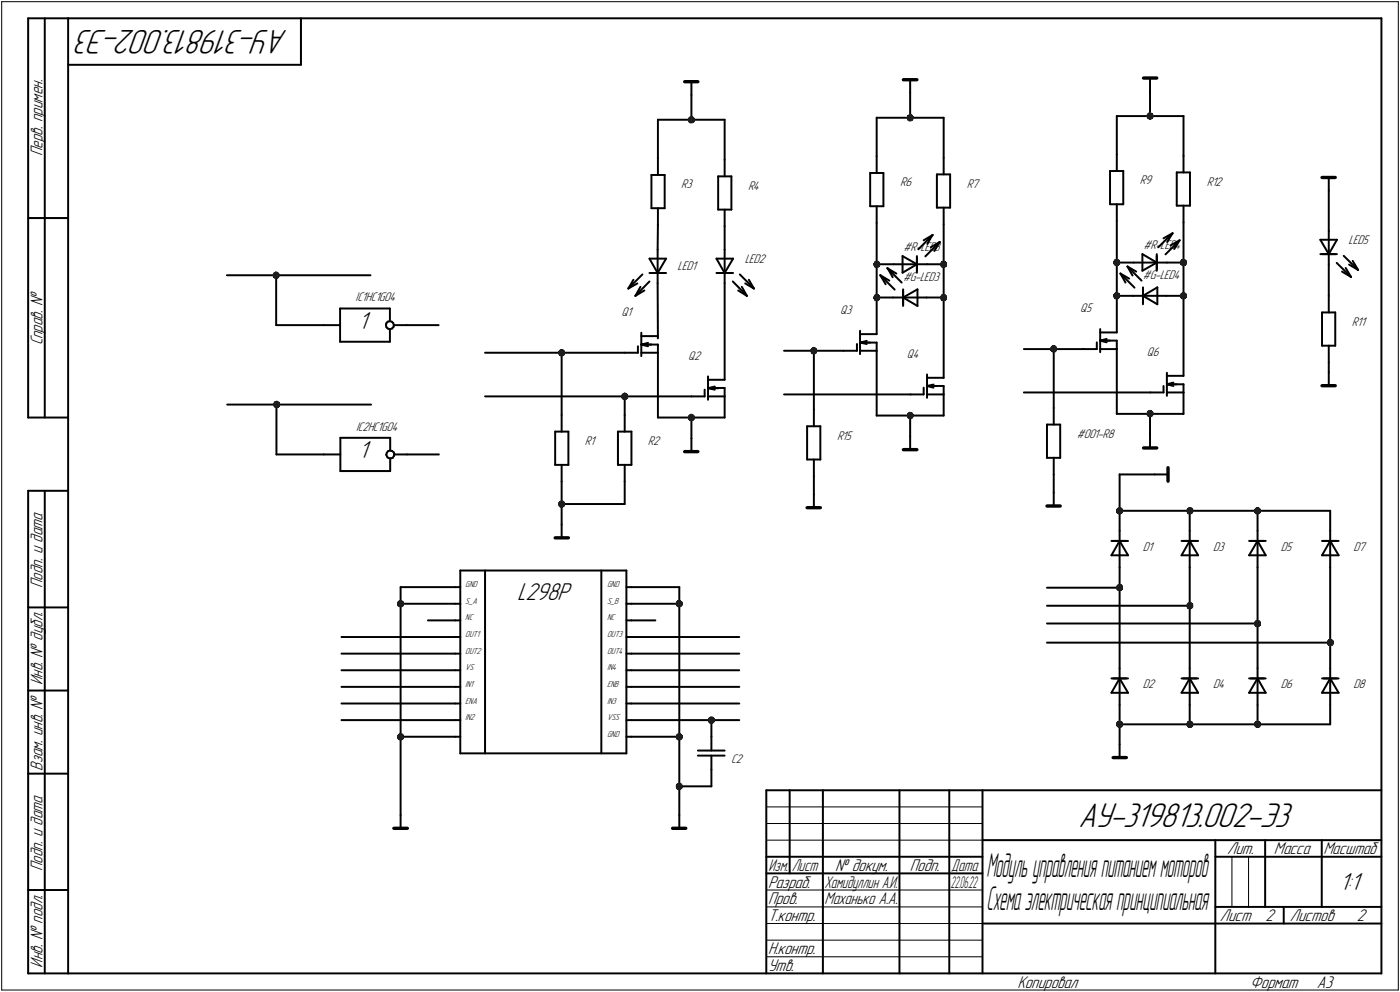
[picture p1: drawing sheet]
<svg xmlns="http://www.w3.org/2000/svg" width="421mm" height="298mm" viewBox="0 0 421 298" stroke-linecap="round" stroke-linejoin="round" font-family="sans-serif">
<g fill="none" stroke="#000" stroke-width=".59">
<path d="M8.5 5.5v120zM8.5 5.5h12zM13.5 5.5v120zM20.5 5.5v287zM20.5 5.5h395zM20.5 19.5h70zM90.5 5.5v14zM415.5 5.5v287zM197.9 36v11.6zM197.9 36h10zM207.9 24.6v3.9zM207.9 36h10z"/>
<path d="M207.9 28.5v7.5zM217.9 36v12zM263.7 35.4v11.6zM263.7 35.4h10zM273.7 24v3.9zM273.7 35.4h10.1zM273.7 27.9v7.5zM283.8 35.4v12zM335.9 34.9v11.5zM335.9 34.9h10zM345.9 34.9h10zM345.9 27.4v7.5z"/>
<path d="M345.9 23.5v3.9zM355.9 34.9v11.9zM195.9 52.6h4zM195.9 52.6v10zM197.9 47.6v5zM199.9 52.6v10zM216 53h4zM216 53v10zM217.9 48v5zM220 53v10zM261.7 52h4zM261.7 52v10z"/>
<path d="M263.7 47v5zM265.7 52v10zM281.8 52.4h3.9zM281.8 52.4v10zM283.8 47.4v5zM285.7 52.4v10zM333.8 51.4h4zM333.8 51.4v10zM335.9 46.4v5zM337.8 51.4v10zM353.9 51.8h4zM353.9 51.8v10z"/>
<path d="M355.9 46.8v5zM357.9 51.8v10zM399.6 57.3v12.1zM399.6 53.3v4zM8.5 65.5h12zM195.3 77.7l2.5 4.3zM195.3 77.7h5zM195.9 62.6h4zM197.8 75v10.1zM197.9 62.6v5zM197.9 67.6l-.1 7.4zM200.3 77.7l-2.5 4.3z"/>
<path d="M215.5 77.7l2.4 4.3zM215.5 77.7h5zM216 63h4zM217.9 63v5zM217.9 75v10.1zM217.9 68v7zM220.5 77.7l-2.6 4.3zM261.7 62h4zM263.7 62v5zM263.7 67v12.4zM263.7 79.4h5zM263.7 79.4v10z"/>
<path d="M268.7 79.4h10.1zM271.4 77l4.4 2.4zM271.4 77v5zM275.8 77.5v3.9zM275.8 77v5zM277.8 72.2l2.7-1.6zM278.3 77l4.3-4.3zM278.8 79.4h5zM279.9 74.3l2.7-1.6zM280.4 70.6l-1.5 2.7zM280.5 70.6l-4.3 4.3zM281.8 62.4h3.9z"/>
<path d="M282.6 72.7l-1.6 2.7zM283.8 62.4v5zM283.8 67.4v12zM283.8 79.4v10zM333.8 61.4h4zM335.9 61.4v5zM335.9 66.4v12.5zM335.9 78.9h5.1zM335.9 78.9v10zM341 78.9h9.9zM343.6 76.4l4.3 2.5zM343.6 76.4v5z"/>
<path d="M347.9 76.9v4zM347.9 76.4v5zM348.3 74.3l4.3-4.2zM349.9 71.6l2.7-1.5zM350.9 78.9h5zM352 73.7l2.8-1.5zM352.6 70.1l-1.6 2.6zM353.9 61.8h4zM354.8 72.2l-4.3 4.3zM354.8 72.2l-1.7 2.6zM355.9 61.8v5zM355.9 66.8v12.1z"/>
<path d="M355.9 78.9v10zM397.1 72.1l2.5 4.3zM397.1 72.1h5zM397.1 76.4h5zM397.6 76.4h4zM399.6 69.4v10zM399.6 79.4v9.5zM402 79l4.3 4.2zM402.1 72.1l-2.5 4.3zM404.1 76.9l4.3 4.2zM405.7 79.5l2.7 1.6zM406.8 78.4l1.6 2.7z"/>
<path d="M68.2 82.7h14.9zM83.1 82.7h28.3zM83.1 82.7v15zM83.1 97.7h14.2zM97.3 97.7h5zM102.3 92.7v10zM102.3 92.7h15zM116.1 97.8l.1 .6zM116.2 97.2l-.1 .6zM116.2 98.4l.6 .4zM116.6 96.7l.6-.2zM116.6 96.7l-.4 .5z"/>
<path d="M116.8 98.8l.5 .1zM117.2 96.5l.7 .2zM117.3 92.7v3.8zM117.3 98.9v3.8zM117.3 98.9l.6-.2zM117.9 96.7l.4 .4zM118.3 97.1l.1 .6zM118.4 98.2l-.5 .5zM118.4 97.7h3.9zM118.4 97.7v.5zM122.3 97.7h9.6zM189 86.7l2.7-1.5z"/>
<path d="M190.5 84.1l-1.5 2.6zM191.1 88.9l2.7-1.6zM192.6 86.2l-1.5 2.7zM192.9 100v7zM193.2 82.5l-4.2 4.2zM195.3 84.6l-4.2 4.3zM195.3 82h5zM195.7 82h4.1zM197.8 85.1l.1 16.6zM215.5 82h5zM216 82h4zM217.9 85.1v29z"/>
<path d="M220.4 84.6l4.2 4.3zM222 87.3l2.6 1.6zM222.5 82.5l4.2 4.2zM223.1 86.2l1.5 2.7zM224.1 85.2l2.6 1.5zM225.2 84.1l1.5 2.6zM258.7 99.4v7zM263.7 89.4h4.9zM263.7 89.4v11zM264.8 82.7l2.7 1.6zM264.8 82.7l4.3 4.3zM264.8 82.7l1.6 2.7z"/>
<path d="M266.9 80.6l4.3 4.3zM266.9 80.6l2.7 1.6zM267 80.6l1.5 2.7zM268.6 89.4h10zM271.4 82l4.4-2.6zM271.6 87.5v3.9zM271.6 89.4l4.3 2.5zM271.6 89.4l4.3-2.4zM271.6 87v4.9zM275.9 87v4.9zM278.6 89.4h5.2zM283.8 89.4v24.1z"/>
<path d="M330.9 99.9h5zM330.9 98.9v6.9zM335.9 88.9h4.9zM335.9 88.9v11zM337 82.2l2.6 1.5zM337 82.2l4.2 4.2zM337 82.2l1.5 2.7zM339.1 80.1l4.2 4.2zM339.1 80.1l2.6 1.5zM339.1 80.1l1.5 2.7zM340.8 88.9h10zM343.6 81.4l4.3-2.5z"/>
<path d="M343.7 86.9v4zM343.7 88.9l4.4 2.5zM343.7 88.9l4.4-2.5zM343.7 86.4v5zM348.1 86.4v5zM350.8 88.9h5.1zM355.9 88.9v24zM397.6 93.9h4zM397.6 93.9v10zM399.6 88.9v5zM401.6 93.9v10zM403.6 81.6l2.7 1.6z"/>
<path d="M404.7 80.5l1.6 2.7zM102.3 102.7h15zM145.9 106h23zM145.9 119.1h42zM168.9 106v18.7zM168.9 106h19zM187.9 106h4zM187.9 119.1v5.6zM187.9 119.1h20zM191.9 104.1v1.9zM192.9 101h5zM192.9 103.5h3z"/>
<path d="M192.9 103.5l2-.5zM192.9 103.5l2 .6zM192.9 106h5zM192.9 103.5h5zM197.9 103.5v2.5zM197.9 106v19.5zM207.9 119.1h4zM211.9 117.1v2zM212.9 114.1h5zM212.9 116.7h3.1zM212.9 116.7l2.1-.5zM212.9 116.7l2.1 .4z"/>
<path d="M212.9 119.1h5zM212.9 113.1v7zM212.9 116.6h5zM217.9 116.6v2.5zM217.9 119.1v6.4zM235.8 105.4h9zM235.8 118.5h38zM244.8 105.4v17.7zM244.8 105.4h8.9zM253.7 105.4h4zM257.7 103.4v2zM258.7 100.4h5z"/>
<path d="M258.7 103h3zM258.7 103l2-.6zM258.7 103l2 .4zM258.7 105.4h5zM258.7 103h5zM263.7 103v2.4zM263.7 105.4v19.5zM273.8 118.5h4zM277.8 116.5v2zM278.8 113.5h5zM278.8 116h3zM278.8 116l2-.4z"/>
<path d="M278.8 116l2 .5zM278.8 118.5h5zM278.8 112.5v7zM278.8 116h5zM283.8 116v2.5zM283.8 118.5v6.4zM307.9 104.9h9zM307.9 117.9h38zM316.9 104.9v17.7zM316.9 104.9h9zM325.9 104.9h4zM329.9 102.9v2z"/>
<path d="M330.9 102.4h2.9zM330.9 102.4l1.9-.5zM330.9 102.4l1.9 .5zM330.9 104.9h5zM330.9 102.4h5zM335.9 102.4v2.5zM335.9 104.9v19.5zM345.9 117.9h4zM349.9 116v1.9zM350.9 112.9h5zM350.9 115.5h3zM350.9 115.5l2-.5z"/>
<path d="M350.9 115.5l2 .5zM350.9 117.9h5zM350.9 112v7zM350.9 115.5h5zM355.9 115.5v2.4zM355.9 117.9v6.5zM397.6 103.9h4zM399.6 103.9v5zM399.6 108.9v2.9zM399.6 111.8v4.1zM8.5 125.5h12zM68.3 121.6h14.8z"/>
<path d="M83.1 121.6h28.5zM83.1 121.6v15zM83.1 136.6h14.3zM97.4 136.6h5zM102.4 131.6v10zM102.4 131.6h14.9zM116.2 136.7l.2 .5zM116.3 136.1l-.1 .6zM116.4 137.2l.4 .5zM116.8 135.6l.5-.2zM116.8 135.6l-.5 .5zM116.8 137.7l.7 .1z"/>
<path d="M117.3 131.6v3.8zM117.3 137.8v3.8zM117.3 135.4l.6 .2zM117.5 137.8l.6-.2zM117.9 135.6l.5 .4zM118.4 136l.2 .6zM118.4 137.1l-.3 .5zM118.6 136.6h3.8zM118.6 136.6l-.2 .5zM122.4 136.6h9.6zM167 129.7h3.9zM167 129.7v10z"/>
<path d="M167 139.7h3.9zM168.9 124.7v5zM168.9 139.7v5zM170.9 129.7v10zM185.8 129.7h4.1zM185.8 129.7v10zM185.8 139.7h4.1zM187.9 124.7v5zM187.9 139.7v5zM189.9 129.7v10zM197.9 125.5h10zM207.9 131.7v4z"/>
<path d="M207.9 125.5h10zM207.9 125.5v6.2zM242.7 128.1h4zM242.7 128.1v10zM242.7 138.1h4zM244.8 123.1v5zM244.8 138.1v5.1zM246.7 128.1v10zM263.7 124.9h10zM273.7 131.1v4zM273.7 124.9h10.1zM273.7 124.9v6.2z"/>
<path d="M314.9 127.6h4zM314.9 127.6v10zM314.9 137.6h4zM316.9 122.6v5zM316.9 137.6v5zM318.9 127.6v10zM335.9 124.4h10zM345.9 124.4h10zM345.9 124.4v6.2zM345.9 130.6v4zM8.5 147.5v145zM8.5 147.5h12z"/>
<path d="M13.5 147.5v145zM102.4 141.6h14.9zM168.9 144.7v6.8zM168.9 151.5h19zM168.9 151.5v6.1zM168.9 157.6v4zM187.9 144.7v6.8zM244.8 148.6v4zM244.8 143.2v5.4zM316.9 142.6v5.5zM316.9 148.1v4zM336.7 159.5v11z"/>
<path d="M336.7 153.5v6zM336.7 153.5h21.1zM336.7 142.6v10.9zM336.7 142.6h10.6zM347.3 142.6h4zM357.8 159.5v11zM357.8 153.5v6zM357.8 153.5h20.4zM378.2 159.5v11zM378.2 153.5v6zM378.2 153.5h21.8zM400 159.5v11z"/>
<path d="M400 153.5v6zM120.5 176.4h16.4zM120.5 176.4v5zM136.9 176.4h1.5zM138.4 171.4h50zM138.4 171.4v55zM145.9 171.4v55zM180.8 171.4v55zM188.4 171.4v55zM188.4 176.4h1.5zM189.9 176.4h14.4zM204.3 176.4v5z"/>
<path d="M314.9 176.6h21.8zM334.3 166.9h5zM334.3 162.6h5zM334.8 162.6h4zM336.7 162.6l2.6 4.3zM336.7 162.6l-2.4 4.3zM336.7 176.6v24.2zM336.7 170.5v6.1zM355.3 166.9h5zM355.3 162.6h5zM355.9 162.6h3.9zM357.8 162.6l2.5 4.3z"/>
<path d="M357.8 162.6l-2.5 4.3zM357.8 170.5v11.5zM375.7 166.9h5zM375.7 162.6h5zM376.2 162.6h4zM378.2 162.6l2.5 4.3zM378.2 162.6l-2.5 4.3zM378.2 170.5v16.9zM397.6 166.9h5zM397.6 162.6h5zM398.1 162.6h4zM400 162.6l2.6 4.3z"/>
<path d="M400 162.6l-2.4 4.3zM400 170.5v22.6zM8.5 182.5h12zM102.7 191.4h34.2zM102.7 196.4h34.2zM120.5 181.4v40zM120.5 181.4h16.4zM128.7 186.4h8.2zM136.9 196.4h1.5zM136.9 191.4h1.5zM136.9 186.4h1.5zM136.9 181.4h1.5z"/>
<path d="M188.4 181.4h1.5zM188.4 186.4h1.5zM188.4 191.4h1.5zM188.4 196.4h1.5zM189.9 181.4h14.4zM189.9 186.4h7.2zM189.9 191.4h32.4zM189.9 196.4h32.4zM204.3 181.4v40zM314.9 182h42.9zM314.9 187.4h63.3zM314.9 193.1h85.1z"/>
<path d="M357.8 182v18.8zM378.2 187.4v13.4zM400 193.1v7.7zM8.5 207.5h12zM102.7 201.4h34.2zM102.7 206.4h34.2zM102.7 211.4h34.2zM102.7 216.4h34.2zM136.9 216.4h1.5zM136.9 211.4h1.5zM136.9 206.4h1.5zM136.9 201.4h1.5z"/>
<path d="M188.4 201.4h1.5zM188.4 206.4h1.5zM188.4 211.4h1.5zM188.4 216.4h1.5zM189.9 201.4h32.4zM189.9 206.4h32.4zM189.9 211.4h32.4zM189.9 216.4h24.1zM214 216.4h8.3zM214 216.4v4.9zM334.3 208.2h5zM334.3 203.9h5z"/>
<path d="M334.8 203.9h4zM336.7 200.8v11zM336.7 203.9l2.6 4.3zM336.7 203.9l-2.4 4.3zM336.7 211.8v5.9zM336.7 217.7h21.1zM336.7 217.7v6zM355.3 208.2h5zM355.3 203.9h5zM355.9 203.9h3.9zM357.8 200.8v11zM357.8 203.9l2.5 4.3z"/>
<path d="M357.8 203.9l-2.5 4.3zM357.8 211.8v5.9zM357.8 217.7h20.4zM375.7 208.2h5zM375.7 203.9h5zM376.2 203.9h4zM378.2 200.8v11zM378.2 203.9l2.5 4.3zM378.2 203.9l-2.5 4.3zM378.2 211.8v5.9zM378.2 217.7h21.8zM397.6 208.2h5z"/>
<path d="M397.6 203.9h5zM398.1 203.9h4zM400 200.8v11zM400 203.9l2.6 4.3zM400 203.9l-2.4 4.3zM400 211.8v5.9zM8.5 232.5h12zM120.5 221.4h16.4zM120.5 221.4v23.5zM136.9 221.4h1.5zM138.4 226.4h50zM188.4 221.4h1.5z"/>
<path d="M189.9 221.4h14.4zM204.3 221.4v14.9zM204.3 236.3h9.7zM204.3 236.3v8.6zM209.9 225.6h8zM209.9 227.1h8zM214 221.3v4.3zM214 227.1v4.2zM214 231.3v5zM230.5 237.5h185zM230.5 237.5v55zM237.5 237.5v25z"/>
<path d="M247.5 237.5v55zM270.5 237.5v55zM285.5 237.5v55zM295.5 237.5v55zM336.7 223.7v4zM120.5 244.9v4zM204.3 244.9v4zM230.5 257.5h65zM295.5 252.5h120zM365.5 252.5v40zM365.5 257.5h15zM380.5 252.5v20z"/>
<path d="M380.5 257.5h35zM397.5 252.5v20zM8.5 267.5h12zM230.5 262.5h65zM295.5 277.5h70zM365.5 277.5h50zM365.5 272.5h50zM386.1 272.5v5zM8.5 292.5h12zM20.5 292.5h395z"/>
</g>
<g fill="#1c1c1c" stroke="#1c1c1c" stroke-width=".3">
<path d="M357.7 216.7h.4zM357.4 216.7h.8zM357.2 216.8h1.2zM357.2 216.9h1.3zM357.1 217h1.5zM357 217.1h1.7zM357 217.2h1.7zM357 217.3h1.8zM357 217.3h1.8zM356.9 217.4h1.9zM356.9 217.5h1.9zM356.9 217.6h1.9zM356.9 217.7h1.9zM356.9 217.8h1.9zM356.9 217.8h1.9zM356.9 217.9h1.9zM357 218h1.8zM357 218.1h1.8zM357 218.2h1.7zM357.1 218.3h1.5zM357.1 218.4h1.5zM357.2 218.4h1.3zM357.4 218.5h1zM357.5 218.6h.6z"/>
<path d="M378 216.7h.4zM377.7 216.7h.8zM377.6 216.8h1.1zM377.5 216.9h1.3zM377.4 217h1.6zM377.4 217.1h1.7zM377.4 217.2h1.7zM377.3 217.3h1.8zM377.3 217.3h1.8zM377.2 217.4h1.9zM377.2 217.5h1.9zM377.2 217.6h2zM377.2 217.7h2zM377.2 217.8h2zM377.2 217.8h1.9zM377.2 217.9h1.9zM377.3 218h1.8zM377.3 218.1h1.8zM377.4 218.2h1.7zM377.4 218.3h1.6zM377.4 218.4h1.6zM377.6 218.4h1.3zM377.8 218.5h.9zM377.9 218.6h.5z"/>
<path d="M336.5 216.7h.4zM336.3 216.7h.8zM336.1 216.8h1.1zM336.1 216.9h1.3zM336 217h1.5zM335.9 217.1h1.7zM335.9 217.2h1.7zM335.8 217.3h1.9zM335.8 217.3h1.9zM335.8 217.4h1.9zM335.8 217.5h1.9zM335.7 217.6h2zM335.7 217.7h2zM335.7 217.8h2zM335.8 217.8h1.9zM335.8 217.9h1.9zM335.8 218h1.9zM335.8 218.1h1.9zM335.9 218.2h1.7zM336 218.3h1.5zM336 218.4h1.5zM336.1 218.4h1.3zM336.3 218.5h.9zM336.5 218.6h.5z"/>
<path d="M357.5 152.6h.7zM357.4 152.7h1zM357.2 152.7h1.3zM357.1 152.8h1.5zM357.1 152.9h1.5zM357 153h1.7zM357 153.1h1.8zM357 153.2h1.8zM356.9 153.2h1.9zM356.9 153.3h1.9zM356.9 153.4h1.9zM356.9 153.5h1.9zM356.9 153.6h1.9zM356.9 153.7h1.9zM356.9 153.8h1.9zM357 153.8h1.8zM357 153.9h1.8zM357 154h1.7zM357 154.1h1.7zM357.1 154.2h1.5zM357.2 154.3h1.3zM357.2 154.3h1.2zM357.4 154.4h.8z"/>
<path d="M377.9 152.6h.6zM377.7 152.7h1zM377.6 152.7h1.2zM377.4 152.8h1.5zM377.4 152.9h1.6zM377.4 153h1.7zM377.3 153.1h1.8zM377.3 153.2h1.8zM377.2 153.2h1.9zM377.2 153.3h1.9zM377.2 153.4h2zM377.2 153.5h2zM377.2 153.6h2zM377.2 153.7h1.9zM377.2 153.8h1.9zM377.3 153.8h1.8zM377.3 153.9h1.8zM377.4 154h1.7zM377.4 154.1h1.7zM377.4 154.2h1.6zM377.5 154.3h1.4zM377.6 154.3h1.1zM377.8 154.4h.7z"/>
<path d="M336.5 152.6h.6zM336.3 152.7h.9zM336.1 152.7h1.3zM336 152.8h1.5zM336 152.9h1.5zM335.9 153h1.7zM335.8 153.1h1.9zM335.8 153.2h1.9zM335.8 153.2h1.9zM335.8 153.3h1.9zM335.7 153.4h2zM335.7 153.5h2zM335.7 153.6h2zM335.8 153.7h1.9zM335.8 153.8h1.9zM335.8 153.8h1.9zM335.8 153.9h1.9zM335.9 154h1.7zM335.9 154.1h1.7zM336 154.2h1.5zM336.1 154.3h1.3zM336.1 154.3h1.1zM336.3 154.4h.8z"/>
<path d="M355.8 87.9h.3zM355.6 88h.7zM355.4 88.1h1zM355.3 88.1h1.2zM355.2 88.2h1.5zM355.1 88.3h1.7zM355.1 88.4h1.7zM355 88.5h1.9zM355 88.6h1.9zM354.9 88.6h2zM354.9 88.7h2zM354.9 88.8h2.1zM354.9 88.9h2.1zM354.9 89h2.1zM354.9 89.1h2zM354.9 89.2h2zM355 89.2h1.9zM355 89.3h1.9zM355.1 89.4h1.7zM355.1 89.5h1.6zM355.2 89.6h1.5zM355.3 89.7h1.3zM355.3 89.7h1.1zM355.6 89.8h.7z"/>
<path d="M355.8 77.9h.3zM355.4 78h.9zM355.3 78.1h1.1zM355.3 78.1h1.2zM355.2 78.2h1.5zM355.1 78.3h1.7zM355.1 78.4h1.7zM355 78.5h1.9zM355 78.6h1.9zM354.9 78.7h2zM354.9 78.7h2zM354.9 78.8h2.1zM354.9 78.9h2.1zM354.9 79h2.1zM354.9 79.1h2zM354.9 79.2h2zM355 79.2h1.9zM355 79.3h1.9zM355.1 79.4h1.7zM355.1 79.5h1.6zM355.2 79.6h1.5zM355.3 79.7h1.3zM355.5 79.8h.9zM355.6 79.8h.5z"/>
<path d="M335.7 87.9h.3zM335.5 88h.7zM335.4 88.1h1zM335.2 88.1h1.3zM335.1 88.2h1.5zM335 88.3h1.7zM335 88.4h1.7zM334.9 88.5h1.9zM334.9 88.6h1.9zM334.9 88.6h1.9zM334.9 88.7h1.9zM334.9 88.8h1.9zM334.9 88.9h1.9zM334.9 89h1.9zM334.9 89.1h1.9zM334.9 89.2h1.9zM334.9 89.2h1.9zM334.9 89.3h1.9zM335 89.4h1.7zM335 89.5h1.6zM335.1 89.6h1.4zM335.2 89.7h1.3zM335.3 89.7h1.1zM335.5 89.8h.7z"/>
<path d="M335.7 77.9h.3zM335.4 78h.8zM335.2 78.1h1.2zM335.2 78.1h1.3zM335.1 78.2h1.5zM335 78.3h1.7zM335 78.4h1.7zM334.9 78.5h1.9zM334.9 78.6h1.9zM334.9 78.7h1.9zM334.9 78.7h1.9zM334.9 78.8h1.9zM334.9 78.9h1.9zM334.9 79h1.9zM334.9 79.1h1.9zM334.9 79.2h1.9zM334.9 79.2h1.9zM334.9 79.3h1.9zM335 79.4h1.7zM335 79.5h1.6zM335.1 79.6h1.4zM335.3 79.7h1.2zM335.4 79.8h1zM335.5 79.8h.5z"/>
<path d="M345.8 33.9h.3zM345.4 34h.8zM345.3 34h1.1zM345.3 34.1h1.2zM345.2 34.2h1.4zM345 34.3h1.7zM345 34.4h1.7zM344.9 34.5h1.9zM344.9 34.5h1.9zM344.9 34.6h2zM344.9 34.7h2zM344.8 34.8h2.1zM344.8 34.9h2.1zM344.8 35h2.1zM344.9 35.1h2zM344.9 35.1h2zM344.9 35.2h1.9zM344.9 35.3h1.9zM345 35.4h1.8zM345 35.5h1.6zM345.2 35.6h1.4zM345.3 35.6h1.2zM345.4 35.7h1zM345.6 35.8h.5z"/>
<path d="M345.6 123.4h.5zM345.4 123.4h1zM345.3 123.5h1.2zM345.2 123.6h1.3zM345.1 123.7h1.5zM345 123.8h1.7zM345 123.9h1.7zM344.9 124h1.9zM344.9 124h2zM344.9 124.1h2zM344.9 124.2h2zM344.8 124.3h2.1zM344.8 124.4h2.1zM344.8 124.5h2.1zM344.9 124.5h2zM344.9 124.6h2zM344.9 124.7h1.9zM344.9 124.8h1.9zM345 124.9h1.7zM345.1 125h1.5zM345.2 125.1h1.3zM345.3 125.1h1.2zM345.4 125.2h1z"/>
<path d="M316.6 103.9h.5zM316.4 104h1zM316.3 104.1h1.2zM316.2 104.1h1.3zM316.1 104.2h1.6zM316.1 104.3h1.7zM316.1 104.4h1.7zM316 104.5h1.8zM316 104.6h1.8zM315.9 104.6h1.9zM315.9 104.7h2zM315.9 104.8h2zM315.9 104.9h2zM315.9 105h2zM315.9 105.1h1.9zM315.9 105.2h1.9zM316 105.2h1.8zM316 105.3h1.8zM316.1 105.4h1.7zM316.1 105.5h1.6zM316.1 105.6h1.5zM316.3 105.7h1.2zM316.5 105.7h.9z"/>
<path d="M263.4 88.5h.7zM263.2 88.6h1zM263.1 88.6h1.2zM263 88.7h1.3zM263 88.8h1.5zM262.9 88.9h1.7zM262.9 89h1.7zM262.8 89.1h1.9zM262.8 89.2h1.9zM262.7 89.2h2zM262.7 89.3h2zM262.7 89.4h2zM262.7 89.5h2zM262.7 89.6h2zM262.7 89.7h2zM262.7 89.7h2zM262.8 89.8h1.9zM262.9 89.9h1.7zM262.9 90h1.7zM263 90.1h1.5zM263 90.2h1.3zM263.1 90.3h1.2zM263.2 90.3h.9z"/>
<path d="M283.5 88.5h.6zM283.3 88.6h1zM283.1 88.6h1.3zM283 88.7h1.4zM283 88.8h1.6zM283 88.9h1.6zM283 89h1.6zM282.9 89.1h1.8zM282.9 89.2h1.8zM282.8 89.2h1.9zM282.8 89.3h1.9zM282.8 89.4h1.9zM282.8 89.5h1.9zM282.8 89.6h1.9zM282.8 89.7h1.9zM282.8 89.7h1.9zM282.9 89.8h1.8zM283 89.9h1.6zM283 90h1.6zM283 90.1h1.6zM283 90.2h1.4zM283.2 90.3h1.2zM283.3 90.3h.8z"/>
<path d="M283.5 78.5h.6zM283.3 78.6h1zM283.1 78.7h1.3zM283 78.7h1.5zM283 78.8h1.6zM283 78.9h1.6zM283 79h1.7zM282.9 79.1h1.8zM282.9 79.2h1.8zM282.8 79.2h1.9zM282.8 79.3h1.9zM282.8 79.4h1.9zM282.8 79.5h1.9zM282.8 79.6h1.9zM282.8 79.7h1.9zM282.9 79.8h1.8zM282.9 79.8h1.8zM283 79.9h1.6zM283 80h1.6zM283 80.1h1.6zM283 80.2h1.4zM283.2 80.3h1.1zM283.3 80.3h.8z"/>
<path d="M263.4 78.5h.7zM263.2 78.6h1zM263.1 78.7h1.2zM263 78.7h1.4zM263 78.8h1.5zM262.9 78.9h1.7zM262.9 79h1.8zM262.8 79.1h1.9zM262.8 79.2h1.9zM262.7 79.2h2zM262.7 79.3h2zM262.7 79.4h2zM262.7 79.5h2zM262.7 79.6h2zM262.7 79.7h2zM262.8 79.8h1.9zM262.8 79.8h1.9zM262.9 79.9h1.7zM262.9 80h1.7zM263 80.1h1.5zM263 80.2h1.3zM263.1 80.3h1.1zM263.2 80.3h.9z"/>
<path d="M273.4 34.5h.7zM273.3 34.5h.9zM273.1 34.6h1.3zM273 34.7h1.5zM273 34.8h1.5zM272.9 34.9h1.7zM272.9 35h1.8zM272.8 35.1h1.9zM272.8 35.1h1.9zM272.8 35.2h1.9zM272.7 35.3h2zM272.7 35.4h2zM272.7 35.5h2zM272.8 35.6h1.9zM272.8 35.6h1.9zM272.8 35.7h1.9zM272.8 35.8h1.9zM272.9 35.9h1.7zM272.9 36h1.7zM273 36.1h1.5zM273 36.2h1.4zM273.1 36.2h1.1zM273.3 36.3h.8z"/>
<path d="M273.6 123.9h.1zM273.4 124h.7zM273.3 124h.9zM273.1 124.1h1.3zM273 124.2h1.5zM273 124.3h1.5zM272.9 124.4h1.7zM272.8 124.5h1.9zM272.8 124.5h1.9zM272.8 124.6h1.9zM272.8 124.7h1.9zM272.7 124.8h2zM272.7 124.9h2zM272.7 125h2zM272.8 125.1h1.9zM272.8 125.1h1.9zM272.8 125.2h1.9zM272.8 125.3h1.9zM272.9 125.4h1.7zM272.9 125.5h1.6zM273 125.6h1.5zM273.1 125.6h1.3zM273.1 125.7h1.1zM273.5 125.8h.6z"/>
<path d="M244.6 104.4h.2zM244.4 104.5h.7zM244.3 104.6h1zM244.2 104.6h1.2zM244 104.7h1.4zM244 104.8h1.5zM243.9 104.9h1.7zM243.8 105h1.9zM243.8 105.1h1.9zM243.8 105.2h1.9zM243.8 105.2h1.9zM243.8 105.3h1.9zM243.8 105.4h1.9zM243.8 105.5h1.9zM243.8 105.6h1.9zM243.8 105.7h1.9zM243.8 105.7h1.9zM243.8 105.8h1.9zM243.9 105.9h1.7zM243.9 106h1.7zM244 106.1h1.5zM244.1 106.2h1.3zM244.2 106.3h1.1zM244.4 106.3h.7z"/>
<path d="M207.6 35.1h.7zM207.4 35.1h1zM207.3 35.2h1.2zM207.2 35.3h1.4zM207.2 35.4h1.5zM207.1 35.5h1.7zM207.1 35.6h1.7zM207 35.6h1.9zM207 35.7h1.9zM206.9 35.8h2zM206.9 35.9h2.1zM206.9 36h2.1zM206.9 36.1h2.1zM206.9 36.2h2zM206.9 36.2h2zM207 36.3h1.9zM207 36.4h1.9zM207.1 36.5h1.7zM207.1 36.6h1.7zM207.2 36.7h1.5zM207.2 36.7h1.4zM207.3 36.8h1.1zM207.4 36.9h.9z"/>
<path d="M207.8 124.5h.1zM207.6 124.5h.7zM207.4 124.6h1zM207.3 124.7h1.2zM207.2 124.8h1.4zM207.2 124.9h1.5zM207.1 125h1.7zM207 125.1h1.9zM207 125.1h1.9zM206.9 125.2h2zM206.9 125.3h2zM206.9 125.4h2.1zM206.9 125.5h2.1zM206.9 125.6h2.1zM206.9 125.6h2zM206.9 125.7h2zM207 125.8h1.9zM207 125.9h1.9zM207.1 126h1.7zM207.1 126.1h1.7zM207.2 126.2h1.5zM207.3 126.2h1.3zM207.3 126.3h1.1zM207.6 126.4h.7z"/>
<path d="M82.9 81.7h.2zM82.7 81.8h.7zM82.5 81.9h1.1zM82.5 82h1.2zM82.3 82h1.4zM82.3 82.1h1.5zM82.2 82.2h1.7zM82.1 82.3h1.9zM82.1 82.4h1.9zM82 82.5h2zM82 82.5h2zM82 82.6h2.1zM82 82.7h2.1zM82 82.8h2.1zM82 82.9h2zM82 83h2zM82.1 83.1h1.9zM82.1 83.1h1.9zM82.2 83.2h1.7zM82.2 83.3h1.7zM82.3 83.4h1.5zM82.4 83.5h1.3zM82.5 83.6h1.1zM82.7 83.7h.7z"/>
<path d="M83.1 120.6h.3zM82.7 120.6h.9zM82.5 120.7h1.2zM82.5 120.8h1.3zM82.5 120.9h1.5zM82.4 121h1.7zM82.4 121.1h1.7zM82.3 121.2h1.9zM82.3 121.2h1.9zM82.2 121.3h2zM82.2 121.4h2zM82.2 121.5h2zM82.2 121.6h2zM82.2 121.7h2zM82.2 121.8h2zM82.2 121.8h2zM82.3 121.9h1.9zM82.3 122h1.9zM82.4 122.1h1.7zM82.4 122.2h1.6zM82.5 122.3h1.4zM82.5 122.3h1.3zM82.7 122.4h1zM82.9 122.5h.5z"/>
<path d="M204 220.5h.6zM203.8 220.6h1zM203.6 220.6h1.3zM203.5 220.7h1.5zM203.5 220.8h1.6zM203.5 220.9h1.6zM203.5 221h1.7zM203.4 221.1h1.8zM203.3 221.1h1.9zM203.3 221.2h1.9zM203.3 221.3h1.9zM203.3 221.4h1.9zM203.3 221.5h1.9zM203.3 221.6h1.9zM203.3 221.7h1.9zM203.4 221.7h1.8zM203.4 221.8h1.8zM203.5 221.9h1.6zM203.5 222h1.6zM203.5 222.1h1.6zM203.5 222.2h1.4zM203.7 222.2h1.1zM203.8 222.3h.8z"/>
<path d="M204.1 180.4h.4zM203.8 180.5h.8zM203.6 180.6h1.2zM203.6 180.7h1.3zM203.5 180.8h1.6zM203.5 180.8h1.6zM203.5 180.9h1.6zM203.4 181h1.8zM203.4 181.1h1.8zM203.3 181.2h1.9zM203.3 181.3h1.9zM203.3 181.4h1.9zM203.3 181.4h1.9zM203.3 181.5h1.9zM203.3 181.6h1.9zM203.3 181.7h1.9zM203.4 181.8h1.8zM203.4 181.9h1.8zM203.5 181.9h1.6zM203.5 182h1.6zM203.5 182.1h1.5zM203.7 182.2h1.2zM203.8 182.3h1zM204 182.4h.5z"/>
<path d="M213.6 215.5h.7zM213.4 215.6h1.1zM213.4 215.6h1.1zM213.2 215.7h1.4zM213.2 215.8h1.5zM213.1 215.9h1.7zM213 216h1.9zM213 216.1h1.9zM212.9 216.2h2zM212.9 216.2h2zM212.9 216.3h2.1zM212.9 216.4h2.1zM212.9 216.5h2.1zM212.9 216.6h2zM212.9 216.7h2zM213 216.7h1.9zM213 216.8h1.9zM213.1 216.9h1.7zM213.1 217h1.7zM213.2 217.1h1.5zM213.3 217.2h1.3zM213.4 217.3h1.1zM213.4 217.3h.9z"/>
<path d="M204 235.4h.6zM203.8 235.5h1zM203.6 235.5h1.3zM203.5 235.6h1.5zM203.5 235.7h1.6zM203.5 235.8h1.6zM203.5 235.9h1.6zM203.4 236h1.8zM203.4 236.1h1.8zM203.3 236.1h1.9zM203.3 236.2h1.9zM203.3 236.3h1.9zM203.3 236.4h1.9zM203.3 236.5h1.9zM203.3 236.6h1.9zM203.4 236.6h1.8zM203.4 236.7h1.8zM203.5 236.8h1.6zM203.5 236.9h1.6zM203.5 237h1.6zM203.5 237.1h1.4zM203.7 237.2h1.1zM203.8 237.2h.8z"/>
<path d="M120.2 220.5h.6zM120.1 220.6h.9zM119.9 220.6h1.3zM119.8 220.7h1.4zM119.7 220.8h1.5zM119.6 220.9h1.7zM119.6 221h1.8zM119.5 221.1h1.9zM119.5 221.1h2zM119.5 221.2h2zM119.5 221.3h2zM119.5 221.4h2zM119.5 221.5h2zM119.5 221.6h2zM119.5 221.7h2zM119.5 221.7h1.9zM119.5 221.8h1.9zM119.6 221.9h1.7zM119.6 222h1.7zM119.7 222.1h1.5zM119.8 222.2h1.4zM119.9 222.2h1.1zM120.1 222.3h.8z"/>
<path d="M120.3 180.4h.3zM120.1 180.5h.7zM119.9 180.6h1.1zM119.9 180.7h1.3zM119.8 180.8h1.4zM119.6 180.8h1.7zM119.6 180.9h1.7zM119.5 181h1.9zM119.5 181.1h1.9zM119.5 181.2h2zM119.5 181.3h2zM119.5 181.4h2zM119.5 181.4h2zM119.5 181.5h2zM119.5 181.6h2zM119.5 181.7h2zM119.5 181.8h1.9zM119.5 181.9h1.9zM119.6 181.9h1.7zM119.6 182h1.6zM119.8 182.1h1.4zM119.9 182.2h1.3zM120.1 182.3h.9zM120.2 182.4h.5z"/>
<path d="M168.7 105.1h.5zM168.5 105.2h.9zM168.3 105.2h1.3zM168.2 105.3h1.5zM168.1 105.4h1.6zM168.1 105.5h1.7zM168 105.6h1.8zM168 105.7h1.8zM168 105.7h1.9zM168 105.8h1.9zM167.9 105.9h2zM167.9 106h2zM167.9 106.1h2zM168 106.2h1.9zM168 106.3h1.9zM168.1 106.3h1.7zM168.1 106.4h1.7zM168.1 106.5h1.7zM168.1 106.6h1.7zM168.2 106.7h1.5zM168.3 106.8h1.3zM168.3 106.8h1.1zM168.5 106.9h.8z"/>
<path d="M187.7 118.1h.3zM187.5 118.2h.7zM187.5 118.3h.9zM187.3 118.4h1.3zM187.1 118.4h1.5zM187.1 118.5h1.6zM187 118.6h1.7zM186.9 118.7h1.9zM186.9 118.8h1.9zM186.9 118.9h2zM186.9 119h2zM186.9 119h2zM186.9 119.1h2zM186.9 119.2h2zM186.9 119.3h2zM186.9 119.4h2zM186.9 119.5h1.9zM186.9 119.5h1.9zM187 119.6h1.7zM187 119.7h1.6zM187.2 119.8h1.4zM187.3 119.9h1.3zM187.3 120h1.1zM187.6 120.1h.6z"/>
<path d="M168.7 150.5h.5zM168.5 150.6h.9zM168.3 150.7h1.3zM168.2 150.8h1.5zM168.1 150.9h1.6zM168.1 151h1.7zM168.1 151h1.7zM168 151.1h1.8zM168 151.2h1.9zM168 151.3h1.9zM167.9 151.4h2zM167.9 151.5h2zM167.9 151.6h2zM168 151.6h1.9zM168 151.7h1.9zM168.1 151.8h1.7zM168.1 151.9h1.7zM168.1 152h1.7zM168.1 152.1h1.7zM168.1 152.1h1.6zM168.2 152.2h1.4zM168.3 152.3h1.1zM168.5 152.4h.8z"/>
<path d="M336.5 175.6h.4zM336.3 175.7h.9zM336.1 175.8h1.2zM336.1 175.9h1.3zM336 175.9h1.5zM335.9 176h1.7zM335.9 176.1h1.7zM335.8 176.2h1.9zM335.8 176.3h1.9zM335.8 176.4h1.9zM335.8 176.4h1.9zM335.7 176.5h2zM335.7 176.6h2zM335.7 176.7h2zM335.8 176.8h1.9zM335.8 176.9h1.9zM335.8 177h1.9zM335.8 177h1.8zM335.9 177.1h1.7zM336 177.2h1.5zM336 177.3h1.4zM336.1 177.4h1.2zM336.3 177.5h.9z"/>
<path d="M357.7 181h.2zM357.5 181.1h.7zM357.4 181.2h1zM357.2 181.3h1.3zM357.1 181.4h1.5zM357.1 181.4h1.5zM357 181.5h1.7zM357 181.6h1.8zM357 181.7h1.8zM356.9 181.8h1.9zM356.9 181.9h1.9zM356.9 181.9h1.9zM356.9 182h1.9zM356.9 182.1h1.9zM356.9 182.2h1.9zM356.9 182.3h1.9zM357 182.4h1.8zM357 182.5h1.8zM357 182.5h1.7zM357 182.6h1.6zM357.1 182.7h1.5zM357.2 182.8h1.3zM357.2 182.9h1.2zM357.5 183h.7z"/>
<path d="M378 186.4h.2zM377.9 186.4h.6zM377.7 186.5h1zM377.6 186.6h1.2zM377.4 186.7h1.5zM377.4 186.8h1.6zM377.4 186.9h1.7zM377.3 186.9h1.8zM377.3 187h1.8zM377.2 187.1h1.9zM377.2 187.2h1.9zM377.2 187.3h2zM377.2 187.4h2zM377.2 187.5h2zM377.2 187.5h1.9zM377.2 187.6h1.9zM377.3 187.7h1.8zM377.3 187.8h1.8zM377.4 187.9h1.7zM377.4 188h1.7zM377.4 188h1.6zM377.5 188.1h1.4zM377.6 188.2h1.1zM377.9 188.3h.6z"/>
<path d="M399.8 192.1h.5zM399.6 192.2h.9zM399.5 192.3h1.1zM399.5 192.4h1.2zM399.4 192.4h1.5zM399.3 192.5h1.7zM399.3 192.6h1.7zM399.2 192.7h1.9zM399.2 192.8h1.9zM399.1 192.9h2zM399.1 193h2zM399.1 193h2zM399.1 193.1h2zM399.1 193.2h2zM399.1 193.3h2zM399.1 193.4h2zM399.2 193.5h1.9zM399.2 193.5h1.8zM399.3 193.6h1.7zM399.4 193.7h1.5zM399.4 193.8h1.4zM399.5 193.9h1.2zM399.6 194h1zM400 194.1h.3z"/>
</g>
<g fill="none" stroke="#000" stroke-width="1">
<path d="M205.9 24.6h4zM271.7 24h4.1zM343.9 23.5h4zM397.6 53.3h4zM397.6 115.9h4zM205.9 135.7h4zM271.7 135.1h4.1zM343.9 134.6h4zM242.7 152.6h4zM314.9 152.1h4zM351.3 140.5v4.1zM167 161.6h3.9z"/>
<path d="M334.8 227.7h4zM118.4 248.9h4.1zM202.3 248.9h3.9z"/>
</g>
<g fill="none" stroke="#000" stroke-width=".3">
<path d="M.5 .5v297zM.5 .5h420zM420.5 .5v297zM230.5 247.5h65zM230.5 252.5h65zM230.5 242.5h65zM370.5 257.5v15zM375.5 257.5v15zM230.5 267.5h65zM230.5 272.5h65zM230.5 277.5h65zM.5 297.5h420z"/>
<path d="M230.5 282.5h65zM230.5 287.5h65z"/>
</g>
<g font-size="10.9">
<text x="86.6" y="9" transform="rotate(-180 86.6 9)">АУ-319813.002-Э3</text>
<text x="324.3" y="248.5">АУ-319813.002-Э3</text>
</g>
<g font-size="10.5">
<text x="296.7" y="263.5">Модульуправленияпитаниеммоторов</text>
<text x="296.7" y="273.5">Схемаэлектрическаяпринципиальная</text>
</g>
<g font-size="7.8">
<text x="107.8" y="98.9">1</text>
<text x="107.9" y="137.7">1</text>
<text x="155.6" y="180.4">L298P</text>
<text x="402.9" y="267.5">1:1</text>
</g>
<g font-size="5.4">
<text x="12.8" y="46.9" transform="rotate(-90 12.8 46.9)">Перв. примен.</text>
<text x="12.8" y="103.8" transform="rotate(-90 12.8 103.8)">Справ. №</text>
<text x="12.8" y="176.7" transform="rotate(-90 12.8 176.7)">Подп. и дата</text>
<text x="12.8" y="205.8" transform="rotate(-90 12.8 205.8)">Инв. № дубл.</text>
<text x="12.8" y="231.6" transform="rotate(-90 12.8 231.6)">Взам. инв. №</text>
<text x="369.1" y="256.8">Лит.</text>
<text x="383.1" y="256.8">Масса</text>
<text x="398" y="256.8">Масштаб</text>
<text x="12.8" y="261.7" transform="rotate(-90 12.8 261.7)">Подп. и дата</text>
<text x="251.2" y="261.8">№ докум.</text>
<text x="273.6" y="261.8">Подп.</text>
<text x="231" y="266.8">Разраб.</text>
<text x="231" y="271.8">Пров.</text>
<text x="248" y="271.8">Маханько А.А.</text>
<text x="231" y="276.8">Т.контр.</text>
<text x="366.9" y="276.8">Лист</text>
<text x="380.6" y="276.8">2</text>
<text x="387.9" y="276.8">Листов</text>
<text x="408" y="276.8">2</text>
<text x="231" y="286.8">Н.контр.</text>
<text x="12.8" y="290.8" transform="rotate(-90 12.8 290.8)">Инв. № подл.</text>
<text x="231" y="291.8">Утв.</text>
<text x="306" y="296.8">Копировал</text>
<text x="376" y="296.8">Формат</text>
<text x="396" y="296.8">A3</text>
</g>
<g font-size="5.3">
<text x="231.1" y="261.8">Изм.</text>
<text x="238.1" y="261.8">Лист</text>
<text x="286.1" y="261.8">Дата</text>
<text x="248" y="266.8">Хамидуллин А.И.</text>
</g>
<text font-size="5.2" x="286" y="266.8">22.06.22</text>
<g font-size="4">
<text x="204.9" y="56.5">R3</text>
<text x="225" y="57">R4</text>
<text x="270.7" y="56">R6</text>
<text x="290.8" y="56.4">R7</text>
<text x="342.8" y="55.4">R9</text>
<text x="362.9" y="55.8">R12</text>
<text x="271.8" y="75.5">#R-LED3</text>
<text x="343.9" y="74.9">#R-LED4</text>
<text x="405.6" y="73.4">LED5</text>
<text x="203.8" y="81">LED1</text>
<text x="224" y="79">LED2</text>
<text x="343.7" y="83.9">#G-LED4</text>
<text x="271.6" y="84.4">#G-LED3</text>
<text x="106.9" y="90.5">IC1HC1G04</text>
<text x="186.9" y="95">Q1</text>
<text x="252.7" y="94.4">Q3</text>
<text x="324.8" y="93.9">Q5</text>
<text x="406.6" y="97.9">R11</text>
<text x="272.8" y="107.5">Q4</text>
<text x="344.9" y="107">Q6</text>
<text x="207" y="108.1">Q2</text>
<text x="107.1" y="129.4">IC2HC1G04</text>
<text x="323.9" y="131.6">#001-R8</text>
<text x="175.9" y="133.7">R1</text>
<text x="194.9" y="133.7">R2</text>
<text x="251.7" y="132.1">R15</text>
<text x="343.7" y="165.5">D1</text>
<text x="364.8" y="165.5">D3</text>
<text x="385.2" y="165.5">D5</text>
<text x="407.1" y="165.5">D7</text>
<text x="343.7" y="206.9">D2</text>
<text x="364.8" y="206.9">D4</text>
<text x="385.2" y="206.9">D6</text>
<text x="407.1" y="206.9">D8</text>
<text x="219.9" y="229.3">C2</text>
</g>
<g font-size="2.8">
<text x="139.9" y="176.4">GND</text>
<text x="182.6" y="176.4">GND</text>
<text x="139.9" y="181.4">S_A</text>
<text x="182.6" y="181.4">S_B</text>
<text x="139.9" y="186.4">NC</text>
<text x="139.9" y="191.4">OUT1</text>
<text x="182.6" y="186.4">NC</text>
<text x="182.6" y="191.4">OUT3</text>
<text x="139.9" y="196.4">OUT2</text>
<text x="182.6" y="196.4">OUT4</text>
<text x="139.9" y="201.4">VS</text>
<text x="182.6" y="201.4">IN4</text>
<text x="139.9" y="206.4">IN1</text>
<text x="182.6" y="206.4">ENB</text>
<text x="139.9" y="211.4">ENA</text>
<text x="182.6" y="211.4">IN3</text>
<text x="139.9" y="216.4">IN2</text>
<text x="182.6" y="216.4">VSS</text>
<text x="182.6" y="221.4">GND</text>
</g>
</svg>
